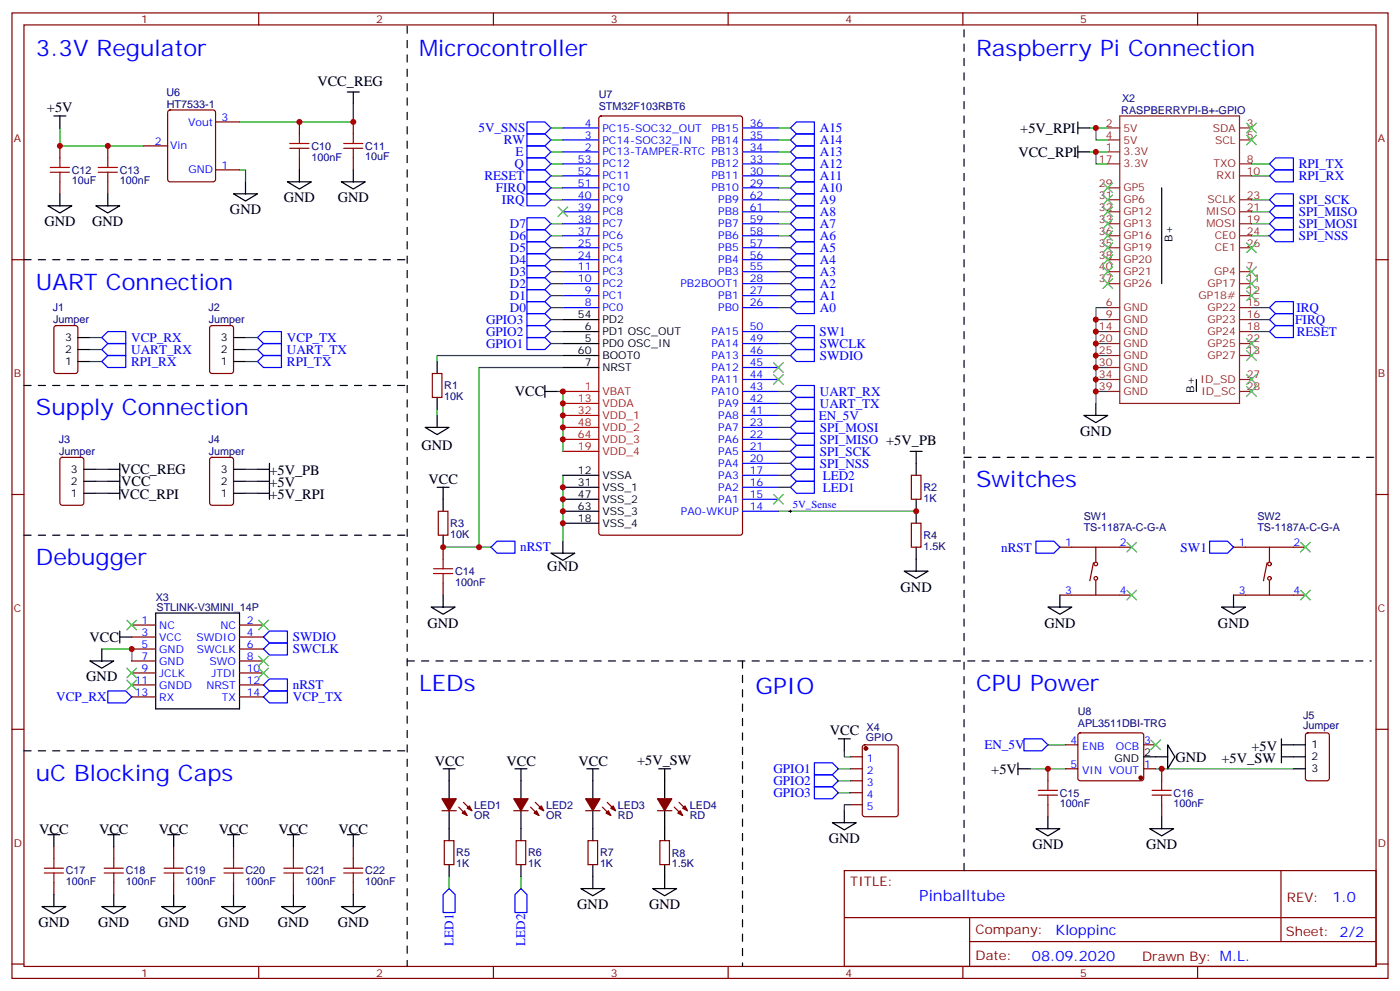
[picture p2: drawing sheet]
<svg xmlns="http://www.w3.org/2000/svg" width="412mm" height="292mm" viewBox="0 0 412 292" stroke-linecap="round" stroke-linejoin="round" font-family="sans-serif">
<g fill="none" stroke="#870000" stroke-width=".35">
<path d="M3.5 3.8h405.4v284.3h-405.4zM7.1 7.3h398.2v277.3h-398.2zM76.2 3.8v3.5M145.3 3.8v3.5M214.5 3.8v3.5M283.6 3.8v3.5M352.8 3.8v3.5M3.5 76.5h3.6M405.3 76.5h3.6M3.5 145.6h3.6M405.3 145.6h3.6M3.5 214.8h3.6"/>
<path d="M405.3 214.8h3.6M248.7 256.4h156.6v28.2h-156.6zM377.3 256.4v20.9M248.7 270.2h156.5M285.6 277.3h119.6M285.6 270.2v14.2M3.5 283.9h3.6M76.2 284.6v3.5M145.3 284.6v3.5M214.5 284.6v3.5M283.6 284.6v3.5M352.8 284.6v3.5"/>
<path d="M405.3 283.9h3.6"/>
</g>
<path d="M176.6 34.4l.5-.3h40.9l.7 .5v122.3l-.4 .7h-41.2l-.7-.4v-122.3z" fill="#fff" stroke="#800000" stroke-width=".35"/>
<path d="M165.8 115.3h10.6M165.8 118.8h10.6M165.8 132.9h10.6M165.8 122.3h10.6M165.8 125.9h10.6M165.8 129.4h10.6" fill="none" stroke="#f00" stroke-width=".35"/>
<g fill="none" stroke="#00f" stroke-width=".35">
<path d="M155.2 35.9h5.3l1.8 1.8-1.8 1.7h-5.3zM155.2 39.4h5.3l1.8 1.8-1.8 1.8h-5.3zM165.8 37.7h10.6M218.7 37.7h10.6M234.6 35.9h5.3v3.5h-5.3l-1.8-1.7zM155.2 43h5.3l1.8 1.7-1.8 1.8h-5.3zM155.2 46.5h5.3l1.8 1.8-1.8 1.7h-5.3zM155.2 50h5.3l1.8 1.8-1.8 1.8h-5.3zM155.2 53.6h5.3l1.8 1.7-1.8 1.8h-5.3zM155.2 57.1h5.3l1.8 1.7-1.8 1.8h-5.3zM165.8 44.7h10.6M165.8 41.2h10.6"/>
<path d="M165.8 55.3h10.6M165.8 51.8h10.6M165.8 48.3h10.6M165.8 58.8h10.6M218.7 44.7h10.6M218.7 41.2h10.6M218.7 55.3h10.6M218.7 51.8h10.6M218.7 48.3h10.6M218.7 58.8h10.6M232.8 58.8l1.8-1.7h5.3v3.5h-5.3zM232.8 51.8l1.8-1.8h5.3v3.6h-5.3z"/>
<path d="M232.8 48.3l1.8-1.8h5.3v3.5h-5.3zM232.8 44.7l1.8-1.7h5.3v3.5h-5.3zM232.8 41.2l1.8-1.8h5.3v3.6h-5.3zM234.6 53.6h5.3v3.5h-5.3l-1.8-1.8zM373.9 58.8l1.8-1.7h5.3v3.5h-5.3zM373.9 48.3l1.8-1.8h5.3v3.5h-5.3zM373.9 51.8l1.8-1.8h5.3v3.6h-5.3zM155.2 78.2h5.3l1.8 1.8-1.8 1.8h-5.3zM155.2 74.7h5.3l1.8 1.8-1.8 1.7h-5.3zM155.2 71.2h5.3l1.8 1.8-1.8 1.7h-5.3zM155.2 67.7h5.3l1.8 1.7-1.8 1.8h-5.3zM155.2 64.1h5.3l1.8 1.8-1.8 1.8h-5.3z"/>
<path d="M165.8 76.5h10.6M165.8 73h10.6M165.8 69.4h10.6M165.8 65.9h10.6M165.8 62.4h10.6M218.7 76.5h10.6M218.7 73h10.6M218.7 69.4h10.6M218.7 65.9h10.6M218.7 62.4h10.6M232.8 76.5l1.8-1.8h5.3v3.5h-5.3zM232.8 73l1.8-1.8h5.3v3.5h-5.3z"/>
<path d="M232.8 69.4l1.8-1.7h5.3v3.5h-5.3zM232.8 65.9l1.8-1.8h5.3v3.6h-5.3zM232.8 62.4l1.8-1.8h5.3v3.5h-5.3zM373.9 65.9l1.8-1.8h5.3v3.6h-5.3zM373.9 62.4l1.8-1.8h5.3v3.5h-5.3zM373.9 69.4l1.8-1.7h5.3v3.5h-5.3zM30 99.4l1.7-1.8h5.3v3.6h-5.3zM75.8 99.4l1.8-1.8h5.3v3.6h-5.3zM155.2 85.3h5.3l1.8 1.8-1.8 1.7h-5.3zM155.2 81.8h5.3l1.8 1.7-1.8 1.8h-5.3zM155.2 88.8h5.3l1.8 1.8-1.8 1.8h-5.3zM155.2 99.4h5.3l1.8 1.8-1.8 1.7h-5.3z"/>
<path d="M155.2 95.9h5.3l1.8 1.7-1.8 1.8h-5.3zM155.2 92.4h5.3l1.8 1.7-1.8 1.8h-5.3zM165.8 90.6h10.6M165.8 87.1h10.6M165.8 83.5h10.6M165.8 80h10.6M218.7 90.6h10.6M218.7 87.1h10.6M218.7 83.5h10.6M218.7 80h10.6M218.7 97.6h10.6M232.8 90.6l1.8-1.8h5.3v3.6h-5.3z"/>
<path d="M232.8 87.1l1.8-1.8h5.3v3.5h-5.3zM232.8 83.5l1.8-1.7h5.3v3.5h-5.3zM232.8 80l1.8-1.8h5.3v3.6h-5.3zM232.8 97.6l1.8-1.7h5.3v3.5h-5.3zM373.9 97.6l1.8-1.7h5.3v3.5h-5.3zM373.9 94.1l1.8-1.7h5.3v3.5h-5.3zM373.9 90.6l1.8-1.8h5.3v3.6h-5.3zM30 102.9l1.7-1.7h5.3v3.5h-5.3zM30 106.5l1.7-1.8h5.3v3.5h-5.3zM75.8 102.9l1.8-1.7h5.3v3.5h-5.3zM75.8 106.5l1.8-1.8h5.3v3.5h-5.3zM218.7 118.8h10.6"/>
<path d="M218.7 115.3h10.6M218.7 111.8h10.6M218.7 108.2h10.6M218.7 104.7h10.6M218.7 101.2h10.6M232.8 115.3l1.8-1.8h5.3v3.6h-5.3zM232.8 118.8l1.8-1.7h5.3v3.5h-5.3zM232.8 104.7l1.8-1.8h5.3v3.6h-5.3zM232.8 101.2l1.8-1.8h5.3v3.5h-5.3zM218.7 140h10.6M218.7 136.5h10.6M218.7 132.9h10.6"/>
<path d="M218.7 129.4h10.6M218.7 125.9h10.6M218.7 122.3h10.6M232.8 136.5l1.8-1.8h5.3v3.5h-5.3zM232.8 132.9l1.8-1.7h5.3v3.5h-5.3zM232.8 129.4l1.8-1.8h5.3v3.6h-5.3zM232.8 125.9l1.8-1.8h5.3v3.5h-5.3zM232.8 140l1.8-1.8h5.3v3.5h-5.3zM232.8 122.3l1.8-1.7h5.3v3.5h-5.3zM218.7 150.6h10.6M218.7 147h10.6M218.7 143.5h10.6"/>
<path d="M232.8 143.5l1.8-1.8h5.3v3.6h-5.3zM305.2 159.4h5.2l1.8 1.7-1.8 1.8h-5.2zM356.3 159.4h5.3l1.8 1.7-1.8 1.8h-5.3zM144.6 161.1l1.8-1.7h5.3v3.5h-5.3zM77.6 187.6l1.8-1.8h5.3v3.6h-5.3zM77.6 191.1l1.8-1.7h5.3v3.5h-5.3zM31.7 203.5h5.3l1.8 1.7-1.8 1.8h-5.3zM77.6 205.2l1.8-1.7h5.3v3.5h-5.3zM77.6 201.7l1.8-1.7h5.3v3.5h-5.3zM301.6 217.6h5.3l1.8 1.8-1.8 1.7h-5.3zM239.9 224.6h5.3l1.7 1.8-1.7 1.8h-5.3zM239.9 228.2h5.3l1.7 1.7-1.7 1.8h-5.3z"/>
<path d="M239.9 231.7h5.3l1.7 1.8-1.7 1.7h-5.3zM132.3 261.7l1.8 1.8v5.2h-3.6v-5.2zM153.5 261.7l1.7 1.8v5.2h-3.5v-5.2z"/>
</g>
<g fill="none" stroke="#000" stroke-width=".35">
<path d="M15.9 34.1h3.5M17.6 34.1v3.6M102.3 27.1h3.5M104.1 27.1v3.5M317.5 35.9v3.5M317.5 37.7h3.5M17.6 57.1v3.5M31.7 57.1v3.5M68.8 57.1h7l-3.5 2.1zM72.3 53.6v3.5M84.7 53.6h7l-3.5 2.1zM88.2 50v3.6"/>
<path d="M100.5 53.6h7.1l-3.5 2.1zM104.1 50v3.6M317.5 44.7h3.5M317.5 43v3.5M342.2 55.3v28.2M14.1 60.6h7.1l-3.6 2.1zM28.2 60.6h7.1l-3.6 2.1zM22.9 99.4h3.6M68.8 99.4h3.5M165.8 97.6h10.6M165.8 94.1h10.6M22.9 106.5h3.6"/>
<path d="M22.9 102.9h3.6M68.8 106.5h3.5M68.8 102.9h3.5M128.8 106.5v3.5M128.8 117.1v3.5M160.5 115.3h3.5M160.5 113.5v3.6M165.8 101.2h10.6M165.8 108.2h10.6M165.8 104.7h10.6M322.8 118.8v3.5M352.4 111.8v3.5"/>
<path d="M24.7 138.2h3.5M31.7 138.2h3.6M35.3 136.5v10.5M68.8 138.2h3.5M75.8 138.2h3.6M79.4 136.5v10.5M125.2 125.9h7.1l-3.5 2.1zM128.8 122.3v3.6M165.8 140h10.6M268.1 132.9h3.5M269.9 132.9v7.1M319.3 122.3h7l-3.5 2.2z"/>
<path d="M24.7 145.3h3.5M24.7 141.7h3.5M31.7 145.3h3.6M31.7 141.7h3.6M68.8 145.3h3.5M68.8 141.7h3.5M75.8 145.3h3.6M75.8 141.7h3.6M128.8 143.5h3.5M130.5 143.5v7.1M130.5 157.6v3.5M165.8 154.1h10.6"/>
<path d="M165.8 143.5h10.6M165.8 147h10.6M165.8 150.6h10.6M165.8 159.4v3.5M269.9 147v7.1M127 178.8h7.1l-3.6 2.1zM130.5 175.3v3.5M162.3 162.9h7l-3.5 2.1zM266.3 168.2h7.1l-3.5 2.1zM269.9 161.1v7.1M308.7 178.8h7l-3.5 2.1zM312.2 175.3v3.5"/>
<path d="M359.8 178.8h7.1l-3.5 2.1zM363.4 175.3v3.5M26.5 194.7h7l-3.5 2.1zM30 191.1v3.6M35.3 187.6h3.5M35.3 185.8v3.6M45.9 180.6h24.7v28.2h-24.7zM246.9 217.6h3.6M248.7 217.6v3.5M344 219.4l2.1 3.5-2.1 3.5zM377.5 217.6v7M377.5 219.4h7"/>
<path d="M130.5 226.4h3.6M132.3 226.4v8.8M132.3 238.8v8.8M151.7 226.4h3.5M153.5 226.4v8.8M153.5 238.8v8.8M172.9 226.4h3.5M174.6 226.4v8.8M174.6 238.8v8.8M194 226.4h3.6M195.8 226.4v8.8M195.8 238.8v8.8"/>
<path d="M248.7 238.8v3.5M299.9 226.4h3.5M299.9 224.6v3.6M336.9 222.9h7.1M377.5 222.9h7M381 226.4h3.5M14.1 245.8h3.5M15.9 245.8v3.5M31.7 245.8h3.6M33.5 245.8v3.5M49.4 245.8h3.5M51.2 245.8v3.5"/>
<path d="M67 245.8h3.6M68.8 245.8v3.5M84.7 245.8h3.5M86.4 245.8v3.5M102.3 245.8h3.5M104.1 245.8v3.5M132.3 254.6v3.6M153.5 254.6v3.6M174.6 254.6v7.1M195.8 254.6v7.1M245.2 242.3h7l-3.5 2.1zM305.2 244.1h7l-3.5 2.1z"/>
<path d="M308.7 240.5v3.6M338.7 244.1h7l-3.5 2.1zM342.2 240.5v3.6M12.3 267h7.1l-3.5 2.1zM15.9 263.5v3.5M30 267h7l-3.5 2.1zM33.5 263.5v3.5M47.6 267h7.1l-3.5 2.1zM51.2 263.5v3.5M65.3 267h7l-3.5 2.1zM68.8 263.5v3.5M82.9 267h7.1l-3.6 2.1z"/>
<path d="M86.4 263.5v3.5M100.5 267h7.1l-3.5 2.1zM104.1 263.5v3.5M171.1 261.7h7.1l-3.6 2.1zM192.3 261.7h7l-3.5 2.1z"/>
</g>
<g fill="none" stroke="#008700" stroke-width=".35">
<path d="M17.6 37.7v5.3h24.7M104.1 30.6v5.3h-33.5M162.3 37.7h3.5M229.3 37.7h3.5M321 37.7h5.3M322.8 37.7v3.5h3.5M70.6 50h1.7v3.6M162.3 41.2h3.5M162.3 44.7h3.5M162.3 48.3h3.5M162.3 51.8h3.5M162.3 55.3h3.5"/>
<path d="M162.3 58.8h3.5M229.3 41.2h3.5M229.3 44.7h3.5M229.3 48.3h3.5M229.3 51.8h3.5M229.3 55.3h3.5M229.3 58.8h3.5M321 44.7h5.3M322.8 44.7v3.6h3.5M368.7 48.3h5.2M368.7 51.8h5.2M368.7 58.8h5.2"/>
<path d="M162.3 65.9h3.5M162.3 69.4h3.5M162.3 73h3.5M162.3 76.5h3.5M229.3 62.4h3.5M229.3 65.9h3.5M229.3 69.4h3.5M229.3 73h3.5M229.3 76.5h3.5M368.7 62.4h5.2M368.7 65.9h5.2M368.7 69.4h5.2"/>
<path d="M26.5 99.4h3.5M72.3 99.4h3.5M162.3 80h3.5M162.3 83.5h3.5M162.3 87.1h3.5M162.3 90.6h3.5M162.3 94.1h3.5M162.3 97.6h3.5M229.3 80h3.5M229.3 83.5h3.5M229.3 87.1h3.5M229.3 90.6h3.5"/>
<path d="M229.3 97.6h3.5M322.8 97.6v3.6M326.3 94.1h-3.5v3.5h3.5M326.3 90.6h-3.5v3.5M368.7 90.6h5.2M368.7 94.1h5.2M368.7 97.6h5.2M26.5 102.9h3.5M26.5 106.5h3.5M72.3 102.9h3.5M72.3 106.5h3.5M162.3 101.2h3.5"/>
<path d="M164 115.3h1.8v17.6M165.8 108.2h-24.7v52.9h3.5M165.8 104.7h-37v1.8M229.3 101.2h3.5M229.3 104.7h3.5M229.3 118.8h3.5M229.3 115.3h3.5M322.8 104.7v3.5M322.8 111.8v3.5M326.3 115.3h-3.5v3.5M326.3 108.2h-3.5v3.6h3.5M326.3 101.2h-3.5v3.5h3.5"/>
<path d="M28.2 138.2h3.5M72.3 138.2h3.5M128.8 120.6v1.7M165.8 140v19.4M229.3 125.9h3.5M229.3 129.4h3.5M229.3 132.9h3.5M229.3 136.5h3.5M229.3 140h3.5M229.3 122.3h3.5M28.2 145.3h3.5M28.2 141.7h3.5"/>
<path d="M72.3 145.3h3.5M72.3 141.7h3.5M229.3 150.6h40.6M229.3 143.5h3.5M130.5 161.1h10.6M30 191.1h8.8v3.6M308.7 219.4h5.3M246.9 226.4h3.6M246.9 233.5h3.6M246.9 229.9h3.6M248.7 221.1v1.8h1.8M250.5 237h-1.8v1.8"/>
<path d="M303.4 226.4h10.6M340.4 226.4h40.6M132.3 258.2v3.5M153.5 258.2v3.5"/>
</g>
<g fill="none" stroke="#a10000" stroke-width=".35">
<path d="M88.2 39.4v2.9M104.1 39.4v2.9M14.8 50.7h5.7M14.8 49.3h5.7M17.6 46.5v2.8M17.6 50.7v2.9M28.9 50.7h5.7M28.9 49.3h5.7M31.7 46.5v2.8M31.7 50.7v2.9M85.4 43.7h5.6M85.4 42.3h5.6"/>
<path d="M88.2 43.7v2.8M101.2 43.7h5.7M101.2 42.3h5.7M104.1 43.7v2.8M127.7 168.9h5.6M127.7 167.5h5.6M130.5 164.7v2.8M130.5 168.9v2.8M305.9 234.2h5.6M305.9 232.8h5.6M308.7 229.9v2.9M308.7 234.2v2.8"/>
<path d="M339.4 234.2h5.6M339.4 232.8h5.6M342.2 229.9v2.9M342.2 234.2v2.8M13.1 257.1h5.6M13.1 255.7h5.6M15.9 252.9v2.8M15.9 257.1v2.8M30.7 257.1h5.6M30.7 255.7h5.6M33.5 252.9v2.8M33.5 257.1v2.8"/>
<path d="M48.3 257.1h5.7M48.3 255.7h5.7M51.2 252.9v2.8M51.2 257.1v2.8M66 257.1h5.6M66 255.7h5.6M68.8 252.9v2.8M68.8 257.1v2.8M83.6 257.1h5.7M83.6 255.7h5.7M86.4 252.9v2.8M86.4 257.1v2.8"/>
<path d="M101.2 257.1h5.7M101.2 255.7h5.7M104.1 252.9v2.8M104.1 257.1v2.8"/>
</g>
<g fill="none" stroke="#870000" stroke-width=".35">
<path d="M49.6 32.6l.5-.2h12.7l.6 .4 .1 20-.5 .7-12.9 .1-.7-.5v-20zM63.5 35.9h7.1M88.2 35.9v3.5M104.1 35.9v3.5M17.6 43v3.5M17.6 53.6v3.5M31.7 43v3.5M31.7 53.6v3.5M42.3 43h7.1M63.5 50h7.1M88.2 46.5v3.5M104.1 46.5v3.5"/>
<path d="M16.1 96.1l.5-.2h5.6l.7 .4v13l-.4 .6-5.9 .1-.7-.5v-12.9zM62 96.1l.4-.2h5.7l.6 .4 .1 13-.5 .6-5.9 .1-.6-.5-.1-12.9zM127.4 110h2.8v7.1h-2.8zM17.9 134.9l.4-.2h5.7l.6 .4 .1 13-.5 .6-5.9 .1-.6-.5-.1-12.9zM62 134.9l.4-.2h5.7l.6 .4 .1 13-.5 .6-5.9 .1-.6-.5-.1-12.9zM268.5 140h2.8v7h-2.8zM129.1 150.6h2.8v7h-2.8zM268.5 154.1h2.8v7h-2.8zM130.5 161.1v3.6M130.5 171.7v3.6M312.2 161.1h21.2M312.2 175.3h21.2"/>
<path d="M322.1 165.7l-1.1 5.3M322.8 161.1v4.3M322.8 171v4.3M363.4 161.1h21.1M363.4 175.3h21.1M373.2 165.7l-1 5.3M373.9 161.1v4.3M373.9 171v4.3M38.8 184.1h7.1M38.8 187.6h7.1M38.8 191.1h7.1M38.8 194.7h7.1"/>
<path d="M38.8 198.2h7.1M70.6 184.1h7M70.6 187.6h7M70.6 191.1h7M70.6 194.7h7M70.6 198.2h7M38.8 201.7h7.1M38.8 205.2h7.1M70.6 201.7h7M70.6 205.2h7M254.2 219.6l.5-.2h9.2l.6 .4 .1 20-.5 .7h-9.4l-.6-.4-.1-20zM314 219.4h3.5"/>
<path d="M317.7 216l.5-.2h18l.5 .2 .2 .5-.1 13-.6 .4h-18.3l-.4-.7v-12.7zM336.9 219.4h3.5M384.8 216l.4-.2h5.7l.6 .5 .1 12.9-.5 .7h-5.9l-.6-.4-.1-13zM130.2 238.8h4.2M135.1 237.7l2.5 2.5M136.5 236.3l2.5 2.5M151.3 238.8h4.3M156.3 237.7l2.4 2.5M157.7 236.3l2.5 2.5M172.5 238.8h4.2M177.4 237.7l2.5 2.5M178.9 236.3l2.4 2.5"/>
<path d="M193.7 238.8h4.2M198.6 237.7l2.5 2.5M200 236.3l2.5 2.5M250.5 226.4h3.5M250.5 222.9h3.5M250.5 229.9h3.5M250.5 233.5h3.5M250.5 237h3.5M308.7 226.4v3.5M308.7 237v3.5M314 226.4h3.5M336.9 226.4h3.5"/>
<path d="M342.2 226.4v3.5M342.2 237v3.5M15.9 249.3v3.6M15.9 259.9v3.6M33.5 249.3v3.6M33.5 259.9v3.6M51.2 249.3v3.6M51.2 259.9v3.6M68.8 249.3v3.6M68.8 259.9v3.6M86.4 249.3v3.6M86.4 259.9v3.6"/>
<path d="M104.1 249.3v3.6M104.1 259.9v3.6M130.9 247.6h2.8v7h-2.8zM152 247.6h2.9v7h-2.9zM173.2 247.6h2.8v7h-2.8zM194.4 247.6h2.8v7h-2.8z"/>
<circle cx="322.8" cy="166.1" r=".53"/>
<circle cx="322.8" cy="170.3" r=".53"/>
<circle cx="373.9" cy="170.3" r=".53"/>
<circle cx="373.9" cy="166.1" r=".53"/>
</g>
<g fill="#870000" stroke="#870000" stroke-width=".35">
<path d="M172.5 235.2h4.2l-2.1 3.6z"/>
<path d="M178.5 239.5l.7-.7 .7 1.4z"/>
<path d="M179.9 238.1l.7-.8 .7 1.5z"/>
<path d="M130.2 235.2h4.2l-2.1 3.6z"/>
<path d="M136.2 239.5l.7-.7 .7 1.4z"/>
<path d="M137.6 238.1l.7-.8 .7 1.5z"/>
<path d="M151.3 235.2h4.3l-2.1 3.6z"/>
<path d="M157.3 239.5l.7-.7 .7 1.4z"/>
<path d="M158.7 238.1l.8-.8 .7 1.5z"/>
<path d="M193.7 235.2h4.2l-2.1 3.6z"/>
<path d="M199.7 239.5l.7-.7 .7 1.4z"/>
<path d="M201.1 238.1l.7-.8 .7 1.5z"/>
<circle cx="336" cy="229.1" r=".53"/>
<circle cx="255.1" cy="220.4" r=".53"/>
</g>
<g fill="none" stroke="#3c3" stroke-width=".35">
<path d="M367.2 39.8l2.9 2.8M367.2 36.3l2.9 2.8M370.1 36.3l-2.9 2.8M370.1 39.8l-2.9 2.8M324.9 53.9l2.8 2.8M324.9 57.4l2.8 2.9M327.7 53.9l-2.8 2.8M327.7 57.4l-2.8 2.9M164.4 61l2.8 2.8M167.2 61l-2.8 2.8M324.9 61l2.8 2.8M324.9 64.5l2.8 2.8"/>
<path d="M324.9 68l2.8 2.8M324.9 71.5l2.8 2.9M324.9 75.1l2.8 2.8M324.9 78.6l2.8 2.8M327.7 61l-2.8 2.8M327.7 64.5l-2.8 2.8M327.7 68l-2.8 2.8M327.7 71.5l-2.8 2.9M327.7 75.1l-2.8 2.8M327.7 78.6l-2.8 2.8M367.2 71.5l2.9 2.9M367.2 78.6l2.9 2.8"/>
<path d="M370.1 71.5l-2.9 2.9M370.1 78.6l-2.9 2.8M324.9 82.1l2.8 2.8M327.7 82.1l-2.8 2.8M367.2 82.1l2.9 2.8M367.2 85.7l2.9 2.8M367.2 99.8l2.9 2.8M370.1 82.1l-2.9 2.8M370.1 85.7l-2.9 2.8M370.1 99.8l-2.9 2.8M227.9 106.8l2.8 2.8M227.9 110.3l2.8 2.9"/>
<path d="M230.7 106.8l-2.8 2.8M230.7 110.3l-2.8 2.9M367.2 103.3l2.9 2.8M367.2 110.3l2.9 2.9M367.2 113.9l2.9 2.8M370.1 103.3l-2.9 2.8M370.1 110.3l-2.9 2.9M370.1 113.9l-2.9 2.8M227.9 145.6l2.8 2.8M230.7 145.6l-2.8 2.8M332 159.7l2.8 2.9M334.8 159.7l-2.8 2.9"/>
<path d="M383.1 159.7l2.8 2.9M385.9 159.7l-2.8 2.9M332 173.8l2.8 2.9M334.8 173.8l-2.8 2.9M383.1 173.8l2.8 2.9M385.9 173.8l-2.8 2.9M37.4 182.7l2.8 2.8M37.4 196.8l2.8 2.8M40.2 182.7l-2.8 2.8M40.2 196.8l-2.8 2.8M76.2 182.7l2.8 2.8M76.2 196.8l2.8 2.8"/>
<path d="M76.2 193.3l2.8 2.8M79 182.7l-2.8 2.8M79 196.8l-2.8 2.8M79 193.3l-2.8 2.8M37.4 200.3l2.8 2.8M40.2 200.3l-2.8 2.8M339 217.9l2.8 2.9M341.8 217.9l-2.8 2.9"/>
</g>
<path d="M232.5 150.6h.7M232.8 150.2v.7" fill="none" stroke="#000" stroke-width=".29"/>
<g fill="none" stroke="#8c2424" stroke-width=".35">
<path d="M326.3 37.7h3.5M329.8 34.1h35.3v84.7h-35.3zM365.1 37.7h3.6M326.3 44.7h3.5M326.3 41.2h3.5M326.3 48.3h3.5M326.3 58.8h3.5M326.3 55.3h3.5M365.1 41.2h3.6M365.1 48.3h3.6M365.1 58.8h3.6M365.1 51.8h3.6"/>
<path d="M326.3 65.9h3.5M326.3 62.4h3.5M326.3 73h3.5M326.3 69.4h3.5M326.3 76.5h3.5M365.1 65.9h3.6M365.1 62.4h3.6M365.1 73h3.6M365.1 69.4h3.6M326.3 80h3.5M326.3 94.1h3.5M326.3 83.5h3.5"/>
<path d="M326.3 90.6h3.5M326.3 97.6h3.5M365.1 80h3.6M365.1 94.1h3.6M365.1 83.5h3.6M365.1 90.6h3.6M365.1 97.6h3.6M365.1 87.1h3.6M326.3 104.7h3.5M326.3 101.2h3.5M326.3 108.2h3.5M326.3 111.8h3.5"/>
<path d="M326.3 115.3h3.5M365.1 104.7h3.6M365.1 101.2h3.6M365.1 111.8h3.6M365.1 115.3h3.6"/>
</g>
<path d="M119.9 7.7v276.9M7.1 76.5h112.8M7.1 113.5h112.8M284 134.7h121.7M7.1 157.6h112.8M119.9 194.7h284M218.7 194.7v89.9M7.1 221.1h112.8M284 256.4v-248.7" fill="none" stroke="#000" stroke-width=".35" stroke-dasharray="2.1 2.1"/>
<g fill="#c00">
<circle cx="31.8" cy="43" r=".88"/>
<circle cx="165.8" cy="154.1" r=".88"/>
<circle cx="165.8" cy="143.5" r=".88"/>
<circle cx="165.8" cy="147" r=".88"/>
<circle cx="165.8" cy="150.6" r=".88"/>
<circle cx="165.8" cy="115.3" r=".88"/>
<circle cx="165.8" cy="118.8" r=".88"/>
<circle cx="165.8" cy="122.3" r=".88"/>
<circle cx="165.8" cy="125.9" r=".88"/>
<circle cx="165.8" cy="129.4" r=".88"/>
<circle cx="308.7" cy="226.4" r=".88"/>
<circle cx="342.2" cy="226.4" r=".88"/>
<circle cx="104.1" cy="35.9" r=".88"/>
<circle cx="88.2" cy="35.9" r=".88"/>
<circle cx="38.8" cy="191.1" r=".88"/>
<circle cx="130.5" cy="161.1" r=".88"/>
<circle cx="269.9" cy="150.6" r=".88"/>
<circle cx="17.6" cy="43" r=".88"/>
<circle cx="322.8" cy="94.1" r=".88"/>
<circle cx="322.8" cy="101.2" r=".88"/>
<circle cx="322.8" cy="97.6" r=".88"/>
<circle cx="322.8" cy="108.2" r=".88"/>
<circle cx="322.8" cy="104.7" r=".88"/>
<circle cx="322.8" cy="115.3" r=".88"/>
<circle cx="322.8" cy="111.8" r=".88"/>
<circle cx="322.8" cy="37.7" r=".88"/>
<circle cx="322.8" cy="44.7" r=".88"/>
<circle cx="141.1" cy="161.1" r=".88"/>
</g>
<g font-size="6.7" fill="#00f">
<text x="10.6" y="16.5">3.3V Regulator</text>
<text x="123.5" y="16.5">Microcontroller</text>
<text x="287.5" y="16.5">Raspberry Pi Connection</text>
<text x="10.6" y="85.3">UART Connection</text>
<text x="10.6" y="122.3">Supply Connection</text>
<text x="287.5" y="143.5">Switches</text>
<text x="10.6" y="166.4">Debugger</text>
<text x="123.5" y="203.5">LEDs</text>
<text x="287.5" y="203.5">CPU Power</text>
<text x="222.6" y="204.3">GPIO</text>
<text x="10.6" y="229.9">uC Blocking Caps</text>
</g>
<text font-size="4.6" fill="#00f" x="270.8" y="265.4">Pinballtube</text>
<g font-size="4.2">
<text x="93.5" y="25.3">VCC_REG</text>
<text x="13.8" y="33">+5V</text>
<text x="300.5" y="39.1">+5V_RPI</text>
<text x="300" y="46.1">VCC_RPI</text>
<text x="83.6" y="59.6">GND</text>
<text x="99.5" y="59.6">GND</text>
<text x="67.7" y="63.1">GND</text>
<text x="13.1" y="66.7">GND</text>
<text x="27.2" y="66.7">GND</text>
<text x="151.6" y="116.7">VCC</text>
<text x="318.2" y="128.4">GND</text>
<text x="124.2" y="132.6">GND</text>
<text x="35.5" y="139.6">VCC_REG</text>
<text x="35.7" y="143.2">VCC</text>
<text x="79.4" y="140">+5V_PB</text>
<text x="79.4" y="143.5">+5V</text>
<text x="126.2" y="142.5">VCC</text>
<text x="35.3" y="147">VCC_RPI</text>
<text x="79.4" y="147">+5V_RPI</text>
<text x="161.2" y="168.2">GND</text>
<text x="265.3" y="174.3">GND</text>
<text x="125.9" y="184.8">GND</text>
<text x="307.6" y="184.9">GND</text>
<text x="358.8" y="184.9">GND</text>
<text x="26.4" y="189">VCC</text>
<text x="25.4" y="200.7">GND</text>
<text x="244.4" y="216.6">VCC</text>
<text x="368.7" y="221.1">+5V</text>
<text x="128.1" y="225.7">VCC</text>
<text x="149.2" y="225.7">VCC</text>
<text x="170.4" y="225.7">VCC</text>
<text x="187.7" y="225.3">+5V_SW</text>
<text x="292" y="227.8">+5V</text>
<text x="346.3" y="224.3">GND</text>
<text x="359.8" y="224.6">+5V_SW</text>
<text x="11.5" y="245.5">VCC</text>
<text x="29.2" y="245.5">VCC</text>
<text x="46.8" y="245.5">VCC</text>
<text x="64.4" y="245.5">VCC</text>
<text x="82.1" y="245.5">VCC</text>
<text x="99.7" y="245.5">VCC</text>
<text x="244.1" y="248.3">GND</text>
<text x="304.1" y="250.1">GND</text>
<text x="337.6" y="250.1">GND</text>
<text x="170" y="267.7">GND</text>
<text x="191.2" y="267.7">GND</text>
<text x="11.3" y="273">GND</text>
<text x="28.9" y="273">GND</text>
<text x="46.6" y="273">GND</text>
<text x="64.2" y="273">GND</text>
<text x="81.9" y="273">GND</text>
<text x="99.5" y="273">GND</text>
</g>
<g font-size="4.2" fill="#00f">
<text x="392.5" y="265.7">1.0</text>
<text x="310.9" y="275.2">Kloppinc</text>
<text x="304" y="283">08.09.2020</text>
</g>
<g font-size="3.9" fill="#00f">
<text x="141" y="39">5V_SNS</text>
<text x="241.5" y="38.9">A15</text>
<text x="148.4" y="42.5">RW</text>
<text x="151.9" y="46">E</text>
<text x="241.5" y="46">A13</text>
<text x="241.5" y="42.5">A14</text>
<text x="142.7" y="53.1">RESET</text>
<text x="151.6" y="49.6">Q</text>
<text x="241.5" y="53.1">A11</text>
<text x="241.5" y="49.5">A12</text>
<text x="382.6" y="49.5">RPI_TX</text>
<text x="382.6" y="53">RPI_RX</text>
<text x="146.1" y="56.6">FIRQ</text>
<text x="241.5" y="56.6">A10</text>
<text x="147.9" y="60.2">IRQ</text>
<text x="241.5" y="63.6">A8</text>
<text x="241.5" y="60.1">A9</text>
<text x="382.6" y="63.6">SPI_MISO</text>
<text x="382.6" y="60.1">SPI_SCK</text>
<text x="150.2" y="70.7">D6</text>
<text x="150.2" y="67.2">D7</text>
<text x="241.5" y="70.7">A6</text>
<text x="241.5" y="67.2">A7</text>
<text x="382.6" y="67.2">SPI_MOSI</text>
<text x="382.6" y="70.7">SPI_NSS</text>
<text x="150.2" y="77.8">D4</text>
<text x="150.2" y="74.2">D5</text>
<text x="241.5" y="77.7">A4</text>
<text x="241.5" y="74.2">A5</text>
<text x="150.2" y="81.3">D3</text>
<text x="241.5" y="81.3">A3</text>
<text x="150.2" y="88.3">D1</text>
<text x="150.2" y="84.8">D2</text>
<text x="241.5" y="88.3">A1</text>
<text x="241.5" y="84.8">A2</text>
<text x="143.2" y="95.4">GPIO3</text>
<text x="150.2" y="91.9">D0</text>
<text x="241.5" y="91.9">A0</text>
<text x="381.6" y="95.3">FIRQ</text>
<text x="381.9" y="91.8">IRQ</text>
<text x="38.7" y="100.7">VCP_RX</text>
<text x="84.5" y="100.7">VCP_TX</text>
<text x="143.2" y="98.9">GPIO2</text>
<text x="241.4" y="98.9">SW1</text>
<text x="382" y="98.9">RESET</text>
<text x="38.7" y="104.2">UART_RX</text>
<text x="38.7" y="107.7">RPI_RX</text>
<text x="84.5" y="104.2">UART_TX</text>
<text x="84.5" y="107.7">RPI_TX</text>
<text x="143.2" y="102.4">GPIO1</text>
<text x="241.5" y="106">SWDIO</text>
<text x="241.5" y="102.4">SWCLK</text>
<text x="241.5" y="116.6">UART_RX</text>
<text x="241.2" y="123.6">EN_5V</text>
<text x="241.5" y="120.1">UART_TX</text>
<text x="241.5" y="130.7">SPI_MISO +5V_PB</text>
<text x="241.5" y="127.1">SPI_MOSI</text>
<text x="241.5" y="137.7">SPI_NSS</text>
<text x="241.5" y="134.2">SPI_SCK</text>
<text x="242.3" y="141.3">LED2</text>
<text x="242.3" y="144.8">LED1</text>
<text x="153.2" y="162.4">nRST</text>
<text x="294.9" y="162.5">nRST</text>
<text x="347.8" y="162.4">SW1</text>
<text x="86.3" y="188.9">SWDIO</text>
<text x="86.3" y="192.4">SWCLK</text>
<text x="86.3" y="203">nRST</text>
<text x="16.6" y="206.5">VCP_RX</text>
<text x="86.3" y="206.5">VCP_TX</text>
<text x="290" y="220.6">EN_5V</text>
<text x="227.8" y="227.7">GPIO1</text>
<text x="227.8" y="231.2">GPIO2</text>
<text x="227.8" y="234.7">GPIO3</text>
<text x="133.6" y="278.6" transform="rotate(-90 133.6 278.6)">LED1</text>
<text x="154.7" y="278.6" transform="rotate(-90 154.7 278.6)">LED2</text>
</g>
<g font-size="3.9" fill="#800">
<text x="250.5" y="261">TITLE:</text>
<text x="379.1" y="265.7">REV:</text>
<text x="287.4" y="275.2">Company:</text>
<text x="378.7" y="275.8">Sheet: 2/2</text>
<text x="287.4" y="282.9">Date:</text>
<text x="336.4" y="282.9">Drawn By: M.L.</text>
</g>
<g font-size="3.2" fill="#800">
<text x="41.6" y="6.8">1</text>
<text x="110.8" y="6.8">2</text>
<text x="179.9" y="6.8">3</text>
<text x="249.1" y="6.8">4</text>
<text x="318.2" y="6.8">5</text>
<text x="4.1" y="41.9">A</text>
<text x="405.9" y="41.9">A</text>
<text x="4.1" y="111.1">B</text>
<text x="405.9" y="111.1">B</text>
<text x="4.1" y="180.2">C</text>
<text x="405.9" y="180.2">C</text>
<text x="4.1" y="249.3">D</text>
<text x="405.9" y="249.3">D</text>
<text x="41.6" y="287.6">1</text>
<text x="110.8" y="287.6">2</text>
<text x="179.9" y="287.6">3</text>
<text x="249.1" y="287.6">4</text>
<text x="318.2" y="287.6">5</text>
</g>
<g font-size="3.2" fill="#000080">
<text x="49.1" y="28.2">U6</text>
<text x="176.4" y="28.9">U7</text>
<text x="49.1" y="31.7">HT7533-1</text>
<text x="176.4" y="32.4">STM32F103RBT6</text>
<text x="330.3" y="33.6">RASPBERRYPI-B+-GPIO</text>
<text x="330.5" y="30">X2</text>
<text x="91.7" y="47.3">100nF</text>
<text x="91.7" y="44.1">C10</text>
<text x="107.6" y="47.3">10uF</text>
<text x="107.6" y="44.1">C11</text>
<text x="21.2" y="51.1">C12</text>
<text x="35.3" y="51.2">C13</text>
<text x="21.2" y="54.3">10uF</text>
<text x="35.3" y="54.3">100nF</text>
<text x="15.5" y="91.7">J1</text>
<text x="15.6" y="95.2">Jumper</text>
<text x="61.4" y="91.7">J2</text>
<text x="61.5" y="95.2">Jumper</text>
<text x="130.9" y="117.8">10K</text>
<text x="130.9" y="114.6">R1</text>
<text x="17.3" y="130.5">J3</text>
<text x="61.4" y="130.5">J4</text>
<text x="17.4" y="134">Jumper</text>
<text x="61.5" y="134">Jumper</text>
<text x="272" y="147.8">1K</text>
<text x="272" y="144.6">R2</text>
<text x="132.6" y="155.3">R3</text>
<text x="319.2" y="153.2">SW1</text>
<text x="370.4" y="153.2">SW2</text>
<text x="132.6" y="158.4">10K</text>
<text x="272" y="161.9">1.5K</text>
<text x="272" y="158.8">R4</text>
<text x="319.2" y="156.4">TS-1187A-C-G-A</text>
<text x="370.4" y="156.4">TS-1187A-C-G-A</text>
<text x="134.1" y="172.5">100nF</text>
<text x="134.1" y="169.3">C14</text>
<text x="45.9" y="177">X3</text>
<text x="46.1" y="179.9">STLINK-V3MINI_14P</text>
<text x="255.2" y="215.2">X4</text>
<text x="317.5" y="214.1">APL3511DBI-TRG</text>
<text x="317.5" y="210.5">U8</text>
<text x="383.8" y="214.8">Jumper</text>
<text x="383.8" y="211.6">J5</text>
<text x="255.1" y="218.3">GPIO</text>
<text x="139.7" y="238.2">LED1</text>
<text x="160.9" y="238.2">LED2</text>
<text x="182" y="238.2">LED3</text>
<text x="203.2" y="238.2">LED4</text>
<text x="312.2" y="237.8">100nF</text>
<text x="312.2" y="234.6">C15</text>
<text x="345.7" y="237.8">100nF</text>
<text x="345.7" y="234.6">C16</text>
<text x="139.7" y="241.3">OR</text>
<text x="160.9" y="241.3">OR</text>
<text x="182" y="241.3">RD</text>
<text x="203.2" y="241.3">RD</text>
<text x="19.4" y="257.5">C17</text>
<text x="37" y="257.5">C18</text>
<text x="54.7" y="257.5">C19</text>
<text x="72.3" y="257.5">C20</text>
<text x="90" y="257.5">C21</text>
<text x="107.6" y="257.5">C22</text>
<text x="134.4" y="255.4">1K</text>
<text x="134.4" y="252.2">R5</text>
<text x="155.6" y="255.4">1K</text>
<text x="155.6" y="252.2">R6</text>
<text x="176.7" y="255.4">1K</text>
<text x="176.7" y="252.2">R7</text>
<text x="197.9" y="255.4">1.5K</text>
<text x="197.9" y="252.2">R8</text>
<text x="19.4" y="260.7">100nF</text>
<text x="37" y="260.7">100nF</text>
<text x="54.7" y="260.7">100nF</text>
<text x="72.3" y="260.7">100nF</text>
<text x="90" y="260.7">100nF</text>
<text x="107.6" y="260.7">100nF</text>
</g>
<g font-size="3.2" fill="#00f">
<text x="65.3" y="35.6">3</text>
<text x="55.4" y="37">Vout</text>
<text x="172.3" y="40.9">3</text>
<text x="172.3" y="37.3">4</text>
<text x="177.4" y="38.7">PC15-SOC32_OUT</text>
<text x="209.5" y="38.7">PB15</text>
<text x="220.8" y="40.9">35</text>
<text x="220.8" y="37.3">36</text>
<text x="45.6" y="42.6">2</text>
<text x="50.1" y="44">Vin</text>
<text x="170.2" y="47.9">53</text>
<text x="172.3" y="44.4">2</text>
<text x="177.4" y="45.8">PC13-TAMPER-RTC PB13</text>
<text x="177.4" y="42.3">PC14-SOC32_IN</text>
<text x="209.5" y="42.3">PB14</text>
<text x="220.8" y="47.9">33</text>
<text x="220.8" y="44.4">34</text>
<text x="55.5" y="51.1">GND</text>
<text x="65.3" y="49.7">1</text>
<text x="170.2" y="51.4">52</text>
<text x="177.4" y="52.8">PC11</text>
<text x="177.4" y="49.3">PC12</text>
<text x="209.5" y="52.8">PB11</text>
<text x="209.5" y="49.3">PB12</text>
<text x="220.8" y="51.4">30</text>
<text x="170.2" y="58.5">40</text>
<text x="170.2" y="55">51</text>
<text x="177.4" y="59.9">PC9</text>
<text x="177.4" y="56.4">PC10</text>
<text x="209.5" y="56.4">PB10</text>
<text x="211.6" y="59.9">PB9</text>
<text x="220.8" y="55">29</text>
<text x="220.8" y="58.5">62</text>
<text x="170.2" y="65.5">38</text>
<text x="170.2" y="62">39</text>
<text x="177.4" y="63.4">PC8</text>
<text x="211.6" y="63.4">PB8</text>
<text x="220.8" y="65.5">59</text>
<text x="220.8" y="62">61</text>
<text x="170.2" y="69.1">37</text>
<text x="177.4" y="70.5">PC6</text>
<text x="177.4" y="67">PC7</text>
<text x="211.6" y="70.5">PB6</text>
<text x="211.6" y="67">PB7</text>
<text x="220.8" y="69.1">58</text>
<text x="170.2" y="76.1">24</text>
<text x="170.2" y="72.6">25</text>
<text x="177.4" y="77.5">PC4</text>
<text x="177.4" y="74">PC5</text>
<text x="211.6" y="77.5">PB4</text>
<text x="211.6" y="74">PB5</text>
<text x="220.8" y="76.1">56</text>
<text x="220.8" y="72.6">57</text>
<text x="170.2" y="83.2">10</text>
<text x="170.2" y="79.7">11</text>
<text x="177.4" y="81.1">PC3</text>
<text x="211.6" y="81.1">PB3</text>
<text x="220.8" y="83.2">28</text>
<text x="220.8" y="79.7">55</text>
<text x="172.3" y="86.7">9</text>
<text x="177.4" y="88.1">PC1</text>
<text x="177.4" y="84.6">PC2</text>
<text x="200.4" y="84.6">PB2BOOT1</text>
<text x="211.6" y="88.1">PB1</text>
<text x="220.8" y="86.7">27</text>
<text x="172.3" y="90.2">8</text>
<text x="177.4" y="91.7">PC0</text>
<text x="211.6" y="91.7">PB0</text>
<text x="220.8" y="90.2">26</text>
<text x="209.5" y="98.7">PA15</text>
<text x="220.8" y="100.8">49</text>
<text x="220.8" y="97.3">50</text>
<text x="209.5" y="105.8">PA13</text>
<text x="209.5" y="102.2">PA14</text>
<text x="220.8" y="107.9">45</text>
<text x="220.8" y="104.4">46</text>
<text x="209.5" y="112.8">PA11</text>
<text x="209.5" y="109.3">PA12</text>
<text x="220.8" y="111.4">44</text>
<text x="209.5" y="116.3">PA10</text>
<text x="211.6" y="119.9">PA9</text>
<text x="220.8" y="118.5">42</text>
<text x="220.8" y="114.9">43</text>
<text x="211.6" y="123.4">PA8</text>
<text x="220.8" y="125.5">23</text>
<text x="220.8" y="122">41</text>
<text x="211.6" y="130.5">PA6</text>
<text x="211.6" y="126.9">PA7</text>
<text x="220.8" y="129">22</text>
<text x="211.6" y="137.5">PA4</text>
<text x="211.6" y="134">PA5</text>
<text x="220.8" y="136.1">20</text>
<text x="220.8" y="132.6">21</text>
<text x="211.6" y="141">PA3</text>
<text x="220.8" y="143.2">16</text>
<text x="220.8" y="139.6">17</text>
<text x="211.6" y="148.1">PA1</text>
<text x="211.6" y="144.6">PA2</text>
<text x="220.8" y="146.7">15</text>
<text x="233.5" y="149.7">5V_Sense</text>
<text x="200.6" y="151.6">PA0-WKUP</text>
<text x="220.8" y="150.2">14</text>
<text x="313.7" y="160.8">1</text>
<text x="329.8" y="160.8">2</text>
<text x="364.9" y="160.8">1</text>
<text x="381" y="160.8">2</text>
<text x="313.7" y="174.9">3</text>
<text x="329.8" y="174.9">4</text>
<text x="364.9" y="174.9">3</text>
<text x="381" y="174.9">4</text>
<text x="41.7" y="183.7">1</text>
<text x="46.9" y="185.1">NC</text>
<text x="64.9" y="185.1">NC</text>
<text x="72.7" y="183.7">2</text>
<text x="41.7" y="187.3">3</text>
<text x="41.7" y="190.8">5</text>
<text x="46.9" y="188.7">VCC</text>
<text x="57.9" y="188.7">SWDIO</text>
<text x="72.7" y="187.3">4</text>
<text x="72.7" y="190.8">6</text>
<text x="41.7" y="194.3">7</text>
<text x="41.7" y="197.8">9</text>
<text x="46.9" y="192.2">GND</text>
<text x="46.9" y="195.7">GND</text>
<text x="58" y="192.2">SWCLK</text>
<text x="61.7" y="195.7">SWO</text>
<text x="72.7" y="194.3">8</text>
<text x="72.7" y="197.8">10</text>
<text x="39.7" y="201.4">11</text>
<text x="46.9" y="199.2">JCLK</text>
<text x="46.9" y="202.8">GNDD</text>
<text x="60.8" y="202.8">NRST</text>
<text x="62.3" y="199.2">JTDI</text>
<text x="72.7" y="201.4">12</text>
<text x="39.7" y="204.9">13</text>
<text x="46.9" y="206.3">RX</text>
<text x="65.4" y="206.3">TX</text>
<text x="72.7" y="204.9">14</text>
<text x="315.3" y="219">4</text>
<text x="318.8" y="220.8">ENB</text>
<text x="328.7" y="220.8">OCB</text>
<text x="337.1" y="219">3</text>
<text x="255.3" y="224.3">1</text>
<text x="255.3" y="227.8">2</text>
<text x="315.3" y="226.1">5</text>
<text x="318.8" y="227.8">VIN VOUT</text>
<text x="337.1" y="226.1">1</text>
<text x="255.3" y="231.4">3</text>
<text x="255.3" y="234.9">4</text>
<text x="255.3" y="238.4">5</text>
</g>
<g font-size="3.2" fill="#8d2323">
<text x="325.7" y="40.9">4</text>
<text x="325.7" y="37.3">2</text>
<text x="330.9" y="38.7">5V</text>
<text x="357.3" y="38.7">SDA</text>
<text x="367.2" y="37.3">3</text>
<text x="367.2" y="40.9">5</text>
<text x="323.7" y="47.9">17</text>
<text x="325.7" y="44.4">1</text>
<text x="330.9" y="45.8">3.3V</text>
<text x="330.9" y="42.3">5V</text>
<text x="357.9" y="42.3">SCL</text>
<text x="367.2" y="47.9">8</text>
<text x="330.9" y="49.3">3.3V</text>
<text x="357.4" y="49.3">TXO</text>
<text x="358.4" y="52.8">RXI</text>
<text x="367.2" y="51.4">10</text>
<text x="323.7" y="55">29</text>
<text x="323.7" y="58.5">31</text>
<text x="330.9" y="56.4">GP5</text>
<text x="330.9" y="59.9">GP6</text>
<text x="355.7" y="59.9">SCLK</text>
<text x="367.2" y="58.5">23</text>
<text x="323.7" y="62">32</text>
<text x="323.7" y="65.5">33</text>
<text x="330.9" y="63.4">GP12</text>
<text x="355.4" y="63.4">MISO</text>
<text x="367.2" y="65.5">19</text>
<text x="367.2" y="62">21</text>
<text x="323.7" y="69.1">36</text>
<text x="330.9" y="67">GP13</text>
<text x="330.9" y="70.5">GP16</text>
<text x="355.4" y="67">MOSI</text>
<text x="357.8" y="70.5">CE0</text>
<text x="367.2" y="69.1">24</text>
<text x="323.7" y="72.6">35</text>
<text x="323.7" y="76.1">38</text>
<text x="330.9" y="74">GP19</text>
<text x="330.9" y="77.5">GP20</text>
<text x="357.8" y="74">CE1</text>
<text x="367.2" y="72.6">26</text>
<text x="323.7" y="83.2">37</text>
<text x="323.7" y="79.7">40</text>
<text x="330.9" y="81.1">GP21</text>
<text x="357.7" y="81.1">GP4</text>
<text x="367.2" y="79.7">7</text>
<text x="367.2" y="83.2">11</text>
<text x="330.9" y="84.6">GP26</text>
<text x="353.1" y="88.1">GP18#</text>
<text x="355.7" y="84.6">GP17</text>
<text x="367.2" y="86.7">12</text>
<text x="325.7" y="93.8">9</text>
<text x="325.7" y="90.2">6</text>
<text x="330.9" y="95.2">GND</text>
<text x="330.9" y="91.7">GND</text>
<text x="355.7" y="91.7">GP22</text>
<text x="355.7" y="95.2">GP23</text>
<text x="367.2" y="90.2">15</text>
<text x="367.2" y="93.8">16</text>
<text x="323.7" y="100.8">20</text>
<text x="323.7" y="97.3">14</text>
<text x="330.9" y="98.7">GND</text>
<text x="355.7" y="98.7">GP24</text>
<text x="367.2" y="100.8">22</text>
<text x="367.2" y="97.3">18</text>
<text x="323.7" y="104.4">25</text>
<text x="323.7" y="107.9">30</text>
<text x="330.9" y="105.8">GND</text>
<text x="330.9" y="102.2">GND</text>
<text x="355.7" y="105.8">GP27</text>
<text x="355.7" y="102.2">GP25</text>
<text x="367.2" y="104.4">13</text>
<text x="323.7" y="111.4">34</text>
<text x="330.9" y="109.3">GND</text>
<text x="330.9" y="112.8">GND</text>
<text x="353.7" y="112.8">ID_SD</text>
<text x="367.2" y="111.4">27</text>
<text x="323.7" y="114.9">39</text>
<text x="330.9" y="116.3">GND</text>
<text x="353.9" y="116.3">ID_SC</text>
<text x="367.2" y="114.9">28</text>
</g>
<g font-size="3.2">
<text x="345.4" y="71.2" transform="rotate(-90 345.4 71.2)">B+</text>
<text x="170.2" y="93.8">54</text>
<text x="177.4" y="95.2">PD2</text>
<text x="19.1" y="100.5">3</text>
<text x="65" y="100.5">3</text>
<text x="172.3" y="100.8">5</text>
<text x="172.3" y="97.3">6</text>
<text x="177.4" y="98.7">PD1 OSC_OUT</text>
<text x="19.1" y="107.5">1</text>
<text x="19.1" y="104">2</text>
<text x="65" y="107.5">1</text>
<text x="65" y="104">2</text>
<text x="170.2" y="104.4">60</text>
<text x="172.3" y="107.9">7</text>
<text x="177.4" y="102.2">PD0 OSC_IN</text>
<text x="177.4" y="105.8">BOOT0</text>
<text x="177.4" y="109.3">NRST</text>
<text x="351.7" y="115.6" transform="rotate(-90 351.7 115.6)">B+</text>
<text x="20.9" y="139.3">3</text>
<text x="20.9" y="142.8">2</text>
<text x="65" y="139.3">3</text>
<text x="65" y="142.8">2</text>
<text x="170.2" y="139.6">12</text>
<text x="170.2" y="143.2">31</text>
<text x="177.4" y="141">VSSA</text>
<text x="20.9" y="146.3">1</text>
<text x="65" y="146.3">1</text>
<text x="170.2" y="146.7">47</text>
<text x="177.4" y="144.6">VSS_1</text>
<text x="177.4" y="148.1">VSS_2</text>
<text x="170.2" y="153.7">18</text>
<text x="170.2" y="150.2">63</text>
<text x="177.4" y="155.2">VSS_4</text>
<text x="177.4" y="151.6">VSS_3</text>
<text x="386.3" y="220.4">1</text>
<text x="328.3" y="224.3">GND</text>
<text x="337.1" y="222.5">2</text>
<text x="386.3" y="227.5">3</text>
<text x="386.3" y="223.9">2</text>
</g>
<g font-size="3.2" fill="#f00">
<text x="170.2" y="118.5">13</text>
<text x="172.3" y="114.9">1</text>
<text x="177.4" y="116.3">VBAT</text>
<text x="177.4" y="119.9">VDDA</text>
<text x="170.2" y="122">32</text>
<text x="170.2" y="125.5">48</text>
<text x="177.4" y="123.4">VDD_1</text>
<text x="170.2" y="129">64</text>
<text x="177.4" y="126.9">VDD_2</text>
<text x="177.4" y="130.5">VDD_3</text>
<text x="170.2" y="132.6">19</text>
<text x="177.4" y="134">VDD_4</text>
</g>
</svg>
